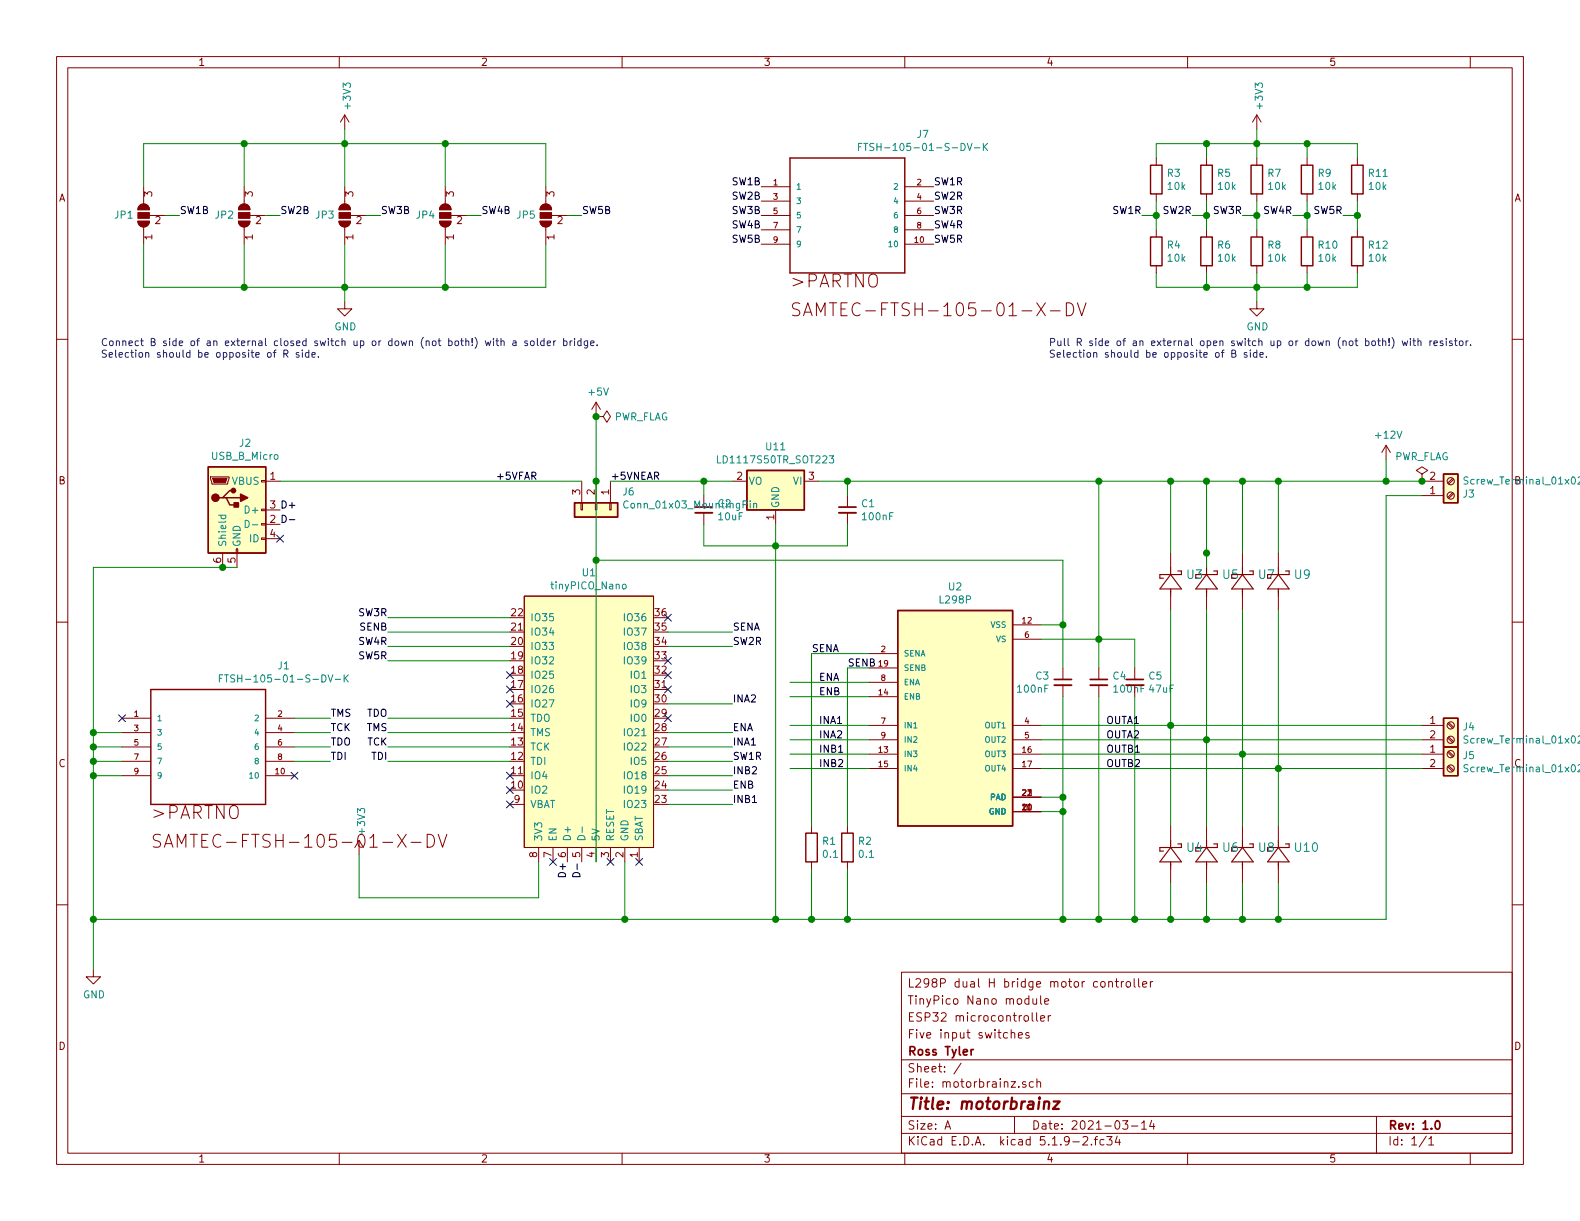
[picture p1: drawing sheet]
<svg xmlns="http://www.w3.org/2000/svg" width="279mm" height="216mm" viewBox="0 0 279 216" stroke-linecap="round" stroke-linejoin="round" font-family="sans-serif">
<g fill="none" stroke="#840000" stroke-width=".18">
<path d="M10 10h259.4v195.9h-259.4zM12 12h255.4v191.9h-255.4zM60 10v2M110 10v2M160 10v2M210 10v2M260 10v2M24.4 39.1h2a1.02 1.02 0 0 1-1 1 1.02 1.02 0 0 1-1-1zM24.6 36.4a1.02 1.02 0 0 1 1.1-.3 1.02 1.02 0 0 1 .7 1h-2zM25.4 33v3.1M26.4 38.1h2.8M42.2 39.1h2a1.02 1.02 0 0 1-1 1 1.02 1.02 0 0 1-1-1z"/>
<path d="M42.4 36.4a1.02 1.02 0 0 1 1.1-.3 1.02 1.02 0 0 1 .7 1h-2zM43.2 33v3.1M44.2 38.1h2.8M59.9 39.1h2.1a1.02 1.02 0 0 1-1 1 1.02 1.02 0 0 1-1.1-1zM60.2 36.4a1.02 1.02 0 0 1 1.1-.3 1.02 1.02 0 0 1 .7 1h-2.1zM61 20.3l-.8 1.3M61 20.3v2.6M61 33v3.1M61 20.3l.7 1.3M62 38.1h2.8M77.7 39.1h2.1a1.02 1.02 0 0 1-1.1 1 1.02 1.02 0 0 1-1-1zM78 36.4a1.02 1.02 0 0 1 1.1-.3 1.02 1.02 0 0 1 .7 1h-2.1z"/>
<path d="M78.7 33v3.1M79.8 38.1h2.7M95.5 39.1h2a1.02 1.02 0 0 1-1 1 1.02 1.02 0 0 1-1-1zM95.7 36.4a1.02 1.02 0 0 1 1.2-.3 1.02 1.02 0 0 1 .6 1h-2zM96.5 33v3.1M97.5 38.1h2.8M134.6 38.1h5.1M134.6 33h5.1M134.6 35.6h5.1M160 38.1h5.1M160 33h5.1M160 35.6h5.1"/>
<path d="M204.5 27.9v1.3M204.5 34.3v1.3M213.4 27.9v1.3M213.4 34.3v1.3M222.2 20.3v2.6M222.2 27.9v1.3M222.2 34.3v1.3M222.2 20.3l-.7 1.3M222.2 20.3l.8 1.3M231.1 27.9v1.3M231.1 34.3v1.3M240 27.9v1.3"/>
<path d="M240 34.3v1.3M10 60h2M25.4 40.1v3.1M43.2 40.1v3.1M61 53.3v1.3h1.2l-1.2 1.3-1.3-1.3h1.3M61 40.1v3.1M78.7 40.1v3.1M96.5 40.1v3.1M134.6 40.6h5.1M134.6 43.2h5.1M141.4 53.7l-.8-.2a.56 .56 0 0 0-.5 .6 .56 .56 0 0 0 .5 .5 .81 .81 0 0 1 .8 .6 .54 .54 0 0 1-.4 .6l-.9-.1M142.1 55.8l.7-2.3 .8 2.3"/>
<path d="M142.3 55.2h1.1M160 40.6h5.1M160 43.2h5.1M188.6 53.5a1.21 1.21 0 0 1 1.3 .8 1.21 1.21 0 0 1-.5 1.4l-.8 .1zM190.5 53.5l.8 2.3 .7-2.3M204.5 40.6v1.3M204.5 47v1.3M213.4 40.6v1.3M213.4 47v1.3M222.2 53.3v1.3h1.3l-1.3 1.3-1.2-1.3h1.2M222.2 40.6v1.3M222.2 47v1.3"/>
<path d="M231.1 40.6v1.3M231.1 47v1.3M240 40.6v1.3M240 47v1.3M267.4 60h2M105.4 73.7h1.3l.6-1.1 .6 1.1-.6 1-.6-1M105.4 73.7h.1M105.4 71.1v2.6M105.4 71.1l-.8 1.3M105.4 71.1l.8 1.3M245.1 78.7l-.8 1.3M245.1 78.7v2.6"/>
<path d="M245.1 78.7l.8 1.3M37.2 84.3h3.3v.3l-.2 1h-2.8zM39.4 97.8v2.5M41.8 97h.2v.8h-.2zM41.9 97.8v2.5M46.2 95.1h.8v.3h-.8zM46.2 92.6h.8v.2h-.8zM46.2 90h.8v.3h-.8zM46.2 85h.8v.2h-.8zM47 85.1h2.5M47 92.7h2.5M47 90.2h2.5"/>
<path d="M47 95.3h2.5M102.7 88.9h.3v1.3h-.3zM102.9 85.1v3.8M105.3 88.9h.2v1.3h-.2zM105.4 85.1v3.8M107.8 88.9h.3v1.3h-.3zM107.9 85.1v3.8M124.5 87.6v2.1M124.5 90.7v2M129.5 85.1h2.6M137.2 90.2v2.5M142.2 85.1h2.6"/>
<path d="M149.9 87.6v2.1M149.9 90.7v2M207 97.8v2.5M213.4 97.8v2.5M219.7 97.8v2.5M226.1 97.8v2.5M251.5 83.8l1-.6-1-.6-1.1 .6 1.1 .6v1.3M251.5 85.1h.1M251.5 85.1h3.8M251.5 87.6h3.8M256.9 84.6l-.9 .8M256.9 87.1l-.9 .9"/>
<path d="M257 84.8l-.8 .8M257 87.3l-.8 .8M10 110h2M92.7 105.4h22.9v44.5h-22.9zM153.7 115.6h5M153.7 118.1h5M179.1 113h5M179.1 110.5h5M188 118.1v2M194.3 118.1v2M200.7 118.1v2M207 105.4v2.6"/>
<path d="M213.4 105.4v2.6M219.7 105.4v2.6M226.1 105.4v2.6M267.4 110h2M21.6 127h5.1M21.6 129.5h5.1M21.6 132.1h5.1M21.6 134.6h5.1M21.6 137.2h5.1M47 127h5.1M47 129.5h5.1M47 132.1h5.1"/>
<path d="M47 134.6h5.1M47 137.2h5.1M153.7 133.4h5M153.7 135.9h5M153.7 128.3h5M153.7 130.8h5M153.7 120.7h5M153.7 123.2h5M179.1 133.4h5M179.1 135.9h5M179.1 128.3h5M179.1 130.8h5"/>
<path d="M188 121.2v2M194.3 121.2v2M200.7 121.2v2M251.5 133.4h3.8M251.5 135.9h3.8M251.5 128.3h3.8M251.5 130.8h3.8M256 135.6l.9 .8M256 133l.9 .9M256 130.5l.9 .8M256 127.9l.9 .9M256.2 135.4l.8 .8"/>
<path d="M256.2 132.8l.8 .9M256.2 130.3l.8 .8M256.2 127.8l.8 .8M10 160h2M28.4 147.7l-.9-.2a.56 .56 0 0 0-.4 .6 .56 .56 0 0 0 .4 .5 .81 .81 0 0 1 .9 .6 .54 .54 0 0 1-.4 .6l-.9-.1M29.1 149.8l.7-2.3 .8 2.3M29.3 149.2h1.1M63.5 148.6v2.5M75.5 147.5a1.21 1.21 0 0 1 1.3 .8 1.21 1.21 0 0 1-.4 1.4l-.9 .1zM77.5 147.5l.8 2.3 .7-2.3M90.2 142.2h2.5M95.2 149.9v2.5"/>
<path d="M97.8 149.9v2.5M100.3 149.9v2.5M102.9 149.9v2.5M105.4 149.9v2.5M107.9 149.9v2.5M110.5 149.9v2.5M113 149.9v2.5M143.5 146.1v1.2M143.5 152.4v1.3M149.9 146.1v1.2M149.9 152.4v1.3M179.1 143.5h5"/>
<path d="M179.1 141h5M207 146.1v2.5M207 153.7v2.5M213.4 146.1v2.5M213.4 153.7v2.5M219.7 146.1v2.5M219.7 153.7v2.5M226.1 146.1v2.5M226.1 153.7v2.5M267.4 160h2M16.5 171.5v1.2h1.3l-1.3 1.3-1.3-1.3h1.3M159.4 171.9h108v32h-108z"/>
<path d="M182.5 179.1v1.3l.2 .2M182.7 176.6v.8a.39 .39 0 0 0 .6 0M183.3 179.1v1.3l.2 .2M183.3 176.6v1M184 176.1v1.3l.2 .2M184.7 177.1l.7-.2v-.2l-.5-.1-.2 .2 .1 .7h.6M185.4 179.6v1M185.8 179.6l-.4 .3M194.7 173.7l.2-.1 .5 .1v.6l-.1 .2h-.4l-.2-.1zM196.1 173.7v-.1a.37 .37 0 0 1 .6 .2v.7M196.1 173.6v.9M197.2 173.6h.6"/>
<path d="M197.4 173.1v1.2l.4 .2M198.3 173.6v.9M198.7 173.6l-.4 .1v.1M199.2 173.7l.2-.1 .4 .1 .1 .6-.1 .2h-.4l-.2-.1zM200.6 173.1v1.2l.2 .2M201.3 173.1v1.2l.3 .2M202.1 174.1l.7-.2-.1-.3h-.4l-.2 .2v.7h.6M203.4 173.6v.9M203.9 173.6h-.3l-.2 .2M159.4 197.4h108M159.4 193.4h108M159.4 187.4h108"/>
<path d="M167.1 199.7l.5-1.5 .5 1.5M167.2 199.2h.8M170 188l-1.3 1.9M178.8 182.7h.1a.37 .37 0 0 1 .6 .1v.8M178.8 182.1v1.5M179.4 197.4v3M180.1 183.1l.7-.2-.1-.2-.4-.1-.2 .2 .1 .7h.5M181.4 191.3a.37 .37 0 0 0-.6 .2l.1 .2 .5 .1 .1 .2-.3 .3-.4-.1M181.9 182.7l-.3-.1-.2 .2 .1 .2 .4 .1v.4h-.5M182.7 191.3h-.4l-.3 .2 .1 .6 .2 .2 .4-.1M183.4 191.4v-.1a.37 .37 0 0 1 .6 .2v.8M183.4 190.8v1.5"/>
<path d="M184 180.1l.7-.2v-.2l-.5-.1-.2 .2 .1 .7h.6M198.5 198.2h.9l-.4 .6 .4 .1v.6l-.2 .2-.7-.2M200.1 199.1h1.1M201.9 198.6l.4-.4v1.5M201.9 199.7h.8M203.7 198.1l-.4 1.1h.9M204 198.7v1M243.4 197.4v6.5M60 203.9v2M110 203.9v2M159.4 200.4h108M160 203.9v2"/>
<path d="M191.5 201.1l.2-.1h.4l.2 .1 .1 .3-.1 .2-.9 .9h1M193 202.3v.2M193.5 201.5h.6M194.1 201l-.4 .2v1.3M195.2 201.5h-.4l-.3 .3 .1 .5 .2 .2 .4-.1M195.7 201h.9l-.5 .5 .5 .2v.6l-.2 .2-.7-.2M197.6 200.9l-.4 1.1h.9M197.9 201.5v1M210 203.9v2M252.2 200.9l-1.2 1.9M252.7 201.4l.4-.4v1.5M252.7 202.5h.8"/>
<path d="M260 203.9v2"/>
<circle cx="256.5" cy="85.1" r=".63"/>
<circle cx="256.5" cy="87.6" r=".63"/>
<circle cx="256.5" cy="128.3" r=".63"/>
<circle cx="256.5" cy="130.8" r=".63"/>
<circle cx="256.5" cy="135.9" r=".63"/>
<circle cx="256.5" cy="133.3" r=".63"/>
</g>
<path d="M122.9 89.7h3.1M148.3 89.7h3.1M186.4 120.1h3.1M192.8 120.1h3M199.1 120.1h3.1M172.1 185.6l-.3 .1-.1 .2M253.9 198.3l.2-.1a.81 .81 0 0 1 .6 .6 .81 .81 0 0 1-.3 .8l-.1 .1a.79 .79 0 0 1-.4-1.4z" fill="none" stroke="#840000" stroke-width=".3"/>
<path d="M184.7 194.9a.52 .52 0 0 1 .8 .1l-.1 1.1M186.3 194.8h1.1l-1.2 1.3h1" fill="none" stroke="#840000" stroke-width=".41"/>
<path d="M122.9 90.7h3.1M148.3 90.7h3.1M186.4 121.2h3.1M192.8 121.2h3M199.1 121.2h3.1" fill="none" stroke="#840000" stroke-width=".33"/>
<g fill="#ffffc2" stroke="#ffffc2" stroke-width=".18">
<path d="M132.1 83.2h10.1v7h-10.1z"/>
<path d="M255.3 83.8h2.5v5.1h-2.5z"/>
<path d="M92.7 105.4h22.9v44.5h-22.9z"/>
<path d="M101.6 88.9h7.6v2.5h-7.6z"/>
<path d="M255.3 132.1h2.5v5.1h-2.5z"/>
<path d="M36.8 82.6h10.2v15.2h-10.2z"/>
<path d="M158.7 108h20.4v38.1h-20.4z"/>
<path d="M255.3 127h2.5v5.1h-2.5z"/>
</g>
<g fill="none" stroke="#840000" stroke-width=".25">
<path d="M139.7 27.9h20.3v20.4h-20.3zM203.5 29.2h2v5.1h-2zM212.3 29.2h2.1v5.1h-2.1zM221.2 29.2h2.1v5.1h-2.1zM230.1 29.2h2.1v5.1h-2.1zM239 29.2h2v5.1h-2zM203.5 41.9h2v5.1h-2zM212.3 41.9h2.1v5.1h-2.1zM221.2 41.9h2.1v5.1h-2.1zM230.1 41.9h2.1v5.1h-2.1zM239 41.9h2v5.1h-2zM36.8 82.6h10.2v15.2h-10.2z"/>
<path d="M39.4 88h.6l.6 1.3h1.3M40 88h2.5M41.3 86.7h-.7l-1.2 1.3h-.7M101.6 88.9h7.6v2.5h-7.6zM132.1 83.2h10.1v7h-10.1zM255.3 83.8h2.5v5.1h-2.5zM158.7 108h20.4v38.1h-20.4zM26.7 121.9h20.3v20.3h-20.3zM255.3 132.1h2.5v5.1h-2.5zM255.3 127h2.5v5.1h-2.5zM142.5 147.3h2v5.1h-2zM148.8 147.3h2.1v5.1h-2.1z"/>
</g>
<g fill="none" stroke="#008484" stroke-width=".18">
<path d="M151.8 26h.4M152.4 25.3h-.6v1.3M152.7 25.3h.7M153.1 25.3v1.3M154.5 25.4l-.4-.1-.3 .3 .1 .3 .6 .2v.4l-.2 .1h-.5M172.3 26.1h1M173.9 25.3v1.3M174.1 25.9l.5 .7M174.6 25.3l-.7 .8M38.7 91.1h1.2M39.1 91.1v.4l.2 .2 .6-.1v-.5M43.4 92a.64 .64 0 0 1 .7 .6 .64 .64 0 0 1-.7 .7z"/>
<path d="M44.6 92.8h1M111.1 88.7a.6 .6 0 0 0-.9 .4 .6 .6 0 0 0 .6 .7l.3-.1M126.9 80.6v1.3h.6M132.7 88.6v.1M132.7 89v.8M133.3 89.1l.2-.1 .3 .1v.7M133.3 89v.8M146.6 80.6h.8l-.4 .5 .4 .1-.1 .6-.5 .1-.2-.2M259.6 84.4l-.5-.1-.2 .2 .1 .4 .5 .2 .1 .3-.2 .2-.5-.1M279.4 84.3l-.3 .2M279.4 85.2l-.4 .4h.4M38.8 119.9h.4"/>
<path d="M39.4 119.3h-.6v1.3M39.7 119.3h.7M40.1 119.3v1.3M41.5 119.4l-.5-.1-.2 .3 .1 .3 .6 .2v.4l-.2 .1-.5-.1M60.9 119.3v1.3M61 119.9l.6 .7M61.6 119.3l-.7 .8M110.1 103.4l.2-.1 .4 .1v.5l-.1 .2h-.3l-.2-.1zM59.3 120.1h.9M259.6 135.3l-.5-.1-.2 .1 .1 .5 .5 .2 .1 .2-.2 .3-.5-.1M259.6 130.2l-.5-.1-.2 .2 .1 .4 .5 .2 .1 .3-.2 .2-.5-.1M279.4 135.2l-.3 .1"/>
<path d="M279.4 136l-.4 .5h.4M279.4 130.1l-.3 .2M279.4 131l-.4 .4h.4M102.3 147.9a.66 .66 0 0 1 .8-.1 .66 .66 0 0 1 .3 .7h-1.2zM102.9 146.2v1"/>
</g>
<g fill="#840000" stroke="#840000" stroke-width=".18">
<path d="M77.7 39.1h2.1a1.02 1.02 0 0 1-1.1 1 1.02 1.02 0 0 1-1-1z"/>
<path d="M78 36.4a1.02 1.02 0 0 1 1.1-.3 1.02 1.02 0 0 1 .7 1h-2.1z"/>
<path d="M77.7 37.6h2.1v1h-2.1z"/>
<path d="M42.2 39.1h2a1.02 1.02 0 0 1-1 1 1.02 1.02 0 0 1-1-1z"/>
<path d="M42.4 36.4a1.02 1.02 0 0 1 1.1-.3 1.02 1.02 0 0 1 .7 1h-2z"/>
<path d="M42.2 37.6h2v1h-2z"/>
<path d="M24.4 39.1h2a1.02 1.02 0 0 1-1 1 1.02 1.02 0 0 1-1-1z"/>
<path d="M24.6 36.4a1.02 1.02 0 0 1 1.1-.3 1.02 1.02 0 0 1 .7 1h-2z"/>
<path d="M24.4 37.6h2v1h-2z"/>
<path d="M95.5 39.1h2a1.02 1.02 0 0 1-1 1 1.02 1.02 0 0 1-1-1z"/>
<path d="M95.7 36.4a1.02 1.02 0 0 1 1.2-.3 1.02 1.02 0 0 1 .6 1h-2z"/>
<path d="M95.5 37.6h2v1h-2z"/>
<path d="M59.9 39.1h2.1a1.02 1.02 0 0 1-1 1 1.02 1.02 0 0 1-1.1-1z"/>
<path d="M60.2 36.4a1.02 1.02 0 0 1 1.1-.3 1.02 1.02 0 0 1 .7 1h-2.1z"/>
<path d="M59.9 37.6h2.1v1h-2.1z"/>
<path d="M37.6 84.6h2.5l-.2 .7h-2.1z"/>
</g>
<g fill="none" stroke="#840000" stroke-width=".2">
<path d="M207 101.6l1.9 2.5h-3.8zM207 100.3v1.3M207 104.1v1.3M208.3 101h.6v.6h-3.8v.6h.6M213.4 100.3v1.3M213.4 104.1v1.3M213.4 101.6l1.9 2.5h-3.8zM214.6 101h.7v.6h-3.8M219.7 101.6l1.9 2.5h-3.8zM219.7 100.3v1.3M219.7 104.1v1.3M221 101h.6v.6h-3.8"/>
<path d="M226.1 101.6l1.9 2.5h-3.8zM226.1 100.3v1.3M226.1 104.1v1.3M227.3 101h.7v.6h-3.8M207 148.6v1.3M207 152.4v1.3M207 149.9l1.9 2.5h-3.8zM208.3 149.2h.6v.7h-3.8v.6h.6M213.4 148.6v1.3M213.4 152.4v1.3M213.4 149.9l1.9 2.5h-3.8zM214.6 149.2h.7v.7h-3.8"/>
<path d="M219.7 148.6v1.3M219.7 152.4v1.3M219.7 149.9l1.9 2.5h-3.8zM221 149.2h.6v.7h-3.8M226.1 148.6v1.3M226.1 152.4v1.3M226.1 149.9l1.9 2.5h-3.8zM227.3 149.2h.7v.7h-3.8"/>
</g>
<g fill="#840000" stroke="#840000" stroke-width=".25">
<path d="M41.4 88.9h.8v.8h-.8z"/>
<path d="M42.5 87.4l1.3 .6-1.3 .6z"/>
<circle cx="38.1" cy="88" r=".63"/>
<circle cx="41.3" cy="86.7" r=".38"/>
</g>
<g fill="none" stroke="#008400" stroke-width=".18">
<path d="M25.4 33v-7.6h71.1v7.6M29.2 38.1h2.5M43.2 25.4v7.6M47 38.1h2.5M61 22.9v10.1M64.8 38.1h2.5M78.7 25.4v7.6M82.5 38.1h2.6M100.3 38.1h2.6M201.9 38.1h2.6M204.5 27.9v-2.5h35.5v2.5M204.5 35.6v5"/>
<path d="M210.8 38.1h2.6M213.4 25.4v2.5M213.4 35.6v5M219.7 38.1h2.5M222.2 22.9v5M222.2 35.6v5M228.6 38.1h2.5M231.1 25.4v2.5M231.1 35.6v5M237.5 38.1h2.5M240 35.6v5M25.4 43.2v7.6h71.1v-7.6"/>
<path d="M43.2 43.2v7.6M61 43.2v10.1M78.7 43.2v7.6M204.5 48.3v2.5h35.5v-2.5M213.4 48.3v2.5M222.2 48.3v5M231.1 48.3v2.5M105.4 73.7v78.7M49.5 85.1h53.4M105.4 99.1h82.6v19M107.9 85.1h21.6M124.5 92.7v3.8h25.4v-3.8"/>
<path d="M124.5 85.1v2.5M137.2 92.7v69.9M144.8 85.1h106.7M149.9 85.1v2.5M194.3 85.1v33M207 85.1v12.7M213.4 85.1v15.2M219.7 85.1v12.7M226.1 85.1v12.7M245.1 81.3v3.8M251.5 87.6h-6.4v75h-228.6M41.9 100.3h-25.4v71.2"/>
<path d="M68.6 111.8h21.6M68.6 116.8h21.6M68.6 114.3h21.6M68.6 109.2h21.6M118.1 111.8h11.4M118.1 114.3h11.4M153.7 115.6h-10.2v30.5M153.7 118.1h-3.8v28M184.1 113h16.6v5.1M184.1 110.5h3.9M207 108v38.1M213.4 108v38.1"/>
<path d="M219.7 108v38.1M226.1 108v38.1M16.5 137.2h5.1M16.5 132.1h5.1M16.5 129.5h5.1M16.5 134.6h5.1M52.1 127h6.3M52.1 132.1h6.3M52.1 129.5h6.3M52.1 134.6h6.3M68.6 127h21.6M68.6 132.1h21.6"/>
<path d="M68.6 129.5h21.6M68.6 134.6h21.6M118.1 139.7h11.4M118.1 137.2h11.4M118.1 132.1h11.4M118.1 129.5h11.4M118.1 124.5h11.4M118.1 134.6h11.4M139.7 128.3h14M139.7 130.8h14M139.7 133.4h14M139.7 120.7h14"/>
<path d="M139.7 123.2h14M139.7 135.9h14M184.1 128.3h67.4M184.1 130.8h67.4M184.1 133.4h67.4M184.1 135.9h67.4M188 123.2v39.4M194.3 123.2v39.4M200.7 123.2v39.4M63.5 151.1v7.7h31.7v-6.4M110.5 152.4v10.2M118.1 142.2h11.4"/>
<path d="M143.5 153.7v8.9M149.9 153.7v8.9M184.1 141h3.9M184.1 143.5h3.9M207 156.2v6.4M213.4 156.2v6.4M219.7 156.2v6.4M226.1 156.2v6.4"/>
</g>
<path d="M51.2 91.9h.9M148.3 133h.7M101.3 154.5a.68 .68 0 0 1 .8-.2 .68 .68 0 0 1 .4 .7h-1.2zM133 141.9h.8" fill="none" stroke="#000" stroke-width=".18"/>
<g fill="none" stroke="#0000c2" stroke-width=".18">
<path d="M87.3 59.8v.2M87.9 59.8v1.1l.3 .2M88.6 59.8v1.3M95 59.8v1.1l.2 .2M96.2 59.8v1.3M99.7 59.8v1.3M101.6 59.8v.2M102.7 59.8v1.3M243.8 59.8v1.1l.3 .2M244.5 59.8v1.3M245.7 59.8v.8M246.2 59.7a1.47 1.47 0 0 1 0 1.9"/>
<path d="M249.4 59.8v.2M250 59.8v1.1l.3 .2M250.7 59.8v1.3M255.8 59.8v.2M257.4 59.8v1.1l.3 .2M50.2 62.6l.6-.1 .1-.2v-.3l-.2-.1h-.5v1.3M50.5 62.6l.4 .6M52.9 62.4l-.3-.1-.2 .2v.2l.5 .1v.3h-.5M53.5 62.3v.9M54.6 62.4l-.3-.1-.3 .3 .1 .5h.5M54.6 61.9v1.3M55.2 62.7l.6-.1-.1-.2-.4-.1-.1 .2v.6h.5"/>
<path d="M56.3 63v.2M85.8 60.3l.3 .8 .2-.6 .2 .6 .3-.8M87.3 60.3v.8M87.7 60.3h.5M88.6 60.4l.2-.1h.3l.1 .8M90.7 60.3h.5l.1 .8M91.3 60.6h-.5l-.1 .2 .1 .3h.5M93.3 60.3h-.3l-.2 .2v.1l.5 .2v.3h-.5M93.9 60.3h.3l.3 .2v.4l-.3 .2h-.3l-.1-.2zM96.2 60.3h-.3l-.3 .2 .1 .6h.5M96.8 60.7l.6-.1-.1-.3h-.3l-.2 .2v.6h.5M97.9 60.3v.8"/>
<path d="M98.3 60.3l-.4 .2M99.7 60.3h.3l.3 .2-.1 .6h-.5M100.8 60.3v.8M101.2 60.3l-.4 .2M101.6 60.3v.8M102.7 60.3h-.3l-.2 .2 .1 .6h.4M103.9 60.3v1l-.2 .2h-.3M103.9 60.3h-.4l-.2 .2 .1 .6h.5M104.4 60.7l.7-.1-.1-.3h-.4l-.2 .2 .1 .6h.5M105.6 61v.1M216 62.3h.5M216.5 61.9l-.3 .2v1.1"/>
<path d="M217.8 62.5h.6l.1-.2-.1-.3-.6-.1v1.3h.5l.2-.2 .1-.3-.3-.2M220.5 62.4l-.3-.1-.2 .2 .1 .2 .4 .1v.3h-.5M221.1 62.3v.9M222.2 62.4l-.3-.1-.3 .3 .2 .5h.4M222.2 61.9v1.3M222.8 62.7l.6-.1-.1-.2-.3-.1-.2 .2 .1 .6h.4M224 63v.2M243.6 60.3h.5M244.5 60.4l.2-.1h.3l.1 .8M245.7 61v.1M248 60.3l.2 .8 .2-.6 .3 .6 .2-.8M249.4 60.3v.8"/>
<path d="M249.8 60.3h.5M250.7 60.4l.2-.1h.3l.1 .8M252.9 60.3v.8M253.2 60.3l-.3 .2M253.6 60.7l.6-.1-.1-.3h-.3l-.2 .2v.6h.5M255.1 60.3h-.3l-.1 .2v.1l.4 .2v.3h-.4M255.8 60.3v.8M256.8 60.3h-.3l-.2 .2 .1 .1 .4 .2v.3h-.5M257.2 60.3h.5M258.2 60.3h.3l.2 .2-.1 .6h-.3l-.2-.1zM259.3 60.3v.8M259.6 60.3l-.3 .2"/>
<path d="M260 61v.1"/>
</g>
<g fill="#008400" stroke="#008400" stroke-width=".25">
<circle cx="78.7" cy="25.4" r=".51"/>
<circle cx="188" cy="141" r=".51"/>
<circle cx="43.2" cy="50.8" r=".51"/>
<circle cx="149.9" cy="162.6" r=".51"/>
<circle cx="61" cy="25.4" r=".51"/>
<circle cx="105.4" cy="73.7" r=".51"/>
<circle cx="137.2" cy="162.6" r=".51"/>
<circle cx="251.5" cy="85.1" r=".51"/>
<circle cx="226.1" cy="162.6" r=".51"/>
<circle cx="213.4" cy="97.8" r=".51"/>
<circle cx="219.7" cy="162.6" r=".51"/>
<circle cx="188" cy="110.5" r=".51"/>
<circle cx="43.2" cy="25.4" r=".51"/>
<circle cx="143.5" cy="162.6" r=".51"/>
<circle cx="245.1" cy="85.1" r=".51"/>
<circle cx="110.5" cy="162.6" r=".51"/>
<circle cx="200.7" cy="162.6" r=".51"/>
<circle cx="16.5" cy="137.2" r=".51"/>
<circle cx="188" cy="143.5" r=".51"/>
<circle cx="16.5" cy="134.6" r=".51"/>
<circle cx="16.5" cy="132.1" r=".51"/>
<circle cx="39.4" cy="100.3" r=".51"/>
<circle cx="16.5" cy="129.5" r=".51"/>
<circle cx="207" cy="128.3" r=".51"/>
<circle cx="213.4" cy="50.8" r=".51"/>
<circle cx="137.2" cy="96.5" r=".51"/>
<circle cx="231.1" cy="25.4" r=".51"/>
<circle cx="194.3" cy="113" r=".51"/>
<circle cx="213.4" cy="25.4" r=".51"/>
<circle cx="219.7" cy="85.1" r=".51"/>
<circle cx="16.5" cy="162.6" r=".51"/>
<circle cx="213.4" cy="85.1" r=".51"/>
<circle cx="207" cy="85.1" r=".51"/>
<circle cx="222.3" cy="25.4" r=".51"/>
<circle cx="213.4" cy="130.8" r=".51"/>
<circle cx="219.7" cy="133.4" r=".51"/>
<circle cx="240" cy="38.1" r=".51"/>
<circle cx="231.1" cy="38.1" r=".51"/>
<circle cx="226.1" cy="135.9" r=".51"/>
<circle cx="222.3" cy="38.1" r=".51"/>
<circle cx="194.3" cy="85.1" r=".51"/>
<circle cx="213.4" cy="38.1" r=".51"/>
<circle cx="204.5" cy="38.1" r=".51"/>
<circle cx="226.1" cy="85.1" r=".51"/>
<circle cx="105.4" cy="85.1" r=".51"/>
<circle cx="78.7" cy="50.8" r=".51"/>
<circle cx="194.3" cy="162.6" r=".51"/>
<circle cx="207" cy="162.6" r=".51"/>
<circle cx="61" cy="50.8" r=".51"/>
<circle cx="213.4" cy="162.6" r=".51"/>
<circle cx="105.4" cy="99.1" r=".51"/>
<circle cx="124.5" cy="85.1" r=".51"/>
<circle cx="188" cy="162.6" r=".51"/>
<circle cx="149.9" cy="85.1" r=".51"/>
<circle cx="222.3" cy="50.8" r=".51"/>
<circle cx="231.1" cy="50.8" r=".51"/>
</g>
<g fill="none" stroke="#000084" stroke-width=".18">
<path d="M48.9 94.6l1.2 1.3M50.1 94.6l-1.2 1.3M89.6 118.8l1.2 1.2M90.8 118.8l-1.2 1.2M117.5 118.8l1.2 1.2M117.5 108.6l1.2 1.2M117.5 116.2l1.2 1.2M118.7 118.8l-1.2 1.2M118.7 108.6l-1.2 1.2M118.7 116.2l-1.2 1.2M21 126.4l1.2 1.2M22.2 126.4l-1.2 1.2"/>
<path d="M51.5 136.6l1.2 1.2M52.7 136.6l-1.2 1.2M89.6 121.3l1.2 1.2M89.6 139.1l1.2 1.2M89.6 136.6l1.2 1.2M89.6 123.9l1.2 1.2M90.8 121.3l-1.2 1.2M90.8 139.1l-1.2 1.2M90.8 136.6l-1.2 1.2M90.8 123.9l-1.2 1.2M117.5 126.4l1.2 1.2M117.5 121.3l1.2 1.2"/>
<path d="M118.7 126.4l-1.2 1.2M118.7 121.3l-1.2 1.2M89.6 141.6l1.2 1.2M90.8 141.6l-1.2 1.2M97.2 151.8l1.2 1.2M98.4 151.8l-1.2 1.2M107.3 151.8l1.3 1.2M108.6 151.8l-1.3 1.2M112.4 151.8l1.2 1.2M113.6 151.8l-1.2 1.2"/>
</g>
<g font-size="3.2" fill="#840000">
<text x="140" y="50.9">&gt;PARTNO</text>
<text x="144.8" y="56">SAMTEC-FTSH-105-01-X-DV</text>
<text x="27" y="144.9">&gt;PARTNO</text>
<text x="31.7" y="149.9">SAMTEC-FTSH-105-01-X-DV</text>
</g>
<text font-size="2.8" fill="#840000" x="160.4" y="196.2">Title: motorbrainz</text>
<g font-size="2.1" fill="#008484">
<text x="209.9" y="102.4">U3</text>
<text x="229" y="102.4">U9</text>
<text x="209.9" y="150.6">U4</text>
<text x="216.3" y="150.6">U6</text>
<text x="222.6" y="150.6">U8</text>
<text x="229.1" y="150.6">U10</text>
</g>
<g font-size="2.1" fill="#840000">
<text x="216.3" y="102.4">U5</text>
<text x="222.6" y="102.4">U7</text>
<text x="160.4" y="177.6">TinyPico Nano module</text>
<text x="160.4" y="174.6">L298P dual H bridge motor controller</text>
<text x="160.4" y="183.6">Five input switches</text>
<text x="160.4" y="180.6">ESP32 microcontroller</text>
<text x="160.4" y="189.6">Sheet: /</text>
<text x="160.4" y="186.6">Ross Tyler</text>
<text x="160.4" y="192.3">File: motorbrainz.sch</text>
<text x="160.4" y="202.5">KiCad E.D.A. kicad 5.1.9-2.fc34</text>
<text x="160.4" y="199.7">Size: A</text>
<text x="182.4" y="199.7">Date: 2021-03-14</text>
<text x="245.4" y="199.7">Rev: 1.0</text>
<text x="245.4" y="202.5">Id: 1/1</text>
</g>
<g font-size="1.8" fill="#840000">
<text x="35" y="11.6">1</text>
<text x="85" y="11.6">2</text>
<text x="135" y="11.6">3</text>
<text x="185" y="11.6">4</text>
<text x="235" y="11.6">5</text>
<text x="10.4" y="35.6">A</text>
<text x="26.9" y="34.8" transform="rotate(-90 26.9 34.8)">3</text>
<text x="44.7" y="34.8" transform="rotate(-90 44.7 34.8)">3</text>
<text x="62.5" y="34.8" transform="rotate(-90 62.5 34.8)">3</text>
<text x="80.3" y="34.8" transform="rotate(-90 80.3 34.8)">3</text>
<text x="98" y="34.8" transform="rotate(-90 98 34.8)">3</text>
<text x="267.8" y="35.6">A</text>
<text x="27.5" y="39.6">2</text>
<text x="45.2" y="39.6">2</text>
<text x="63" y="39.6">2</text>
<text x="80.8" y="39.6">2</text>
<text x="98.6" y="39.6">2</text>
<text x="26.9" y="42.4" transform="rotate(-90 26.9 42.4)">1</text>
<text x="44.7" y="42.4" transform="rotate(-90 44.7 42.4)">1</text>
<text x="62.5" y="42.4" transform="rotate(-90 62.5 42.4)">1</text>
<text x="80.3" y="42.4" transform="rotate(-90 80.3 42.4)">1</text>
<text x="98" y="42.4" transform="rotate(-90 98 42.4)">1</text>
<text x="10.4" y="85.6">B</text>
<text x="47.8" y="84.8">1</text>
<text x="102.6" y="87.5" transform="rotate(-90 102.6 87.5)">3</text>
<text x="105.2" y="87.5" transform="rotate(-90 105.2 87.5)">2</text>
<text x="107.7" y="87.5" transform="rotate(-90 107.7 87.5)">1</text>
<text x="130.3" y="84.8">2</text>
<text x="143" y="84.8">3</text>
<text x="252.9" y="87.4">1</text>
<text x="252.9" y="84.8">2</text>
<text x="47.8" y="95">4</text>
<text x="136.9" y="91.9" transform="rotate(-90 136.9 91.9)">1</text>
<text x="39.1" y="99.5" transform="rotate(-90 39.1 99.5)">6</text>
<text x="41.7" y="99.5" transform="rotate(-90 41.7 99.5)">5</text>
<text x="90.5" y="111.5">21</text>
<text x="90.5" y="109">22</text>
<text x="115.9" y="111.5">35</text>
<text x="115.9" y="109">36</text>
<text x="90.5" y="119.1">18</text>
<text x="90.5" y="116.6">19</text>
<text x="90.5" y="114">20</text>
<text x="115.9" y="119.1">32</text>
<text x="115.9" y="116.6">33</text>
<text x="115.9" y="114">34</text>
<text x="90.5" y="124.2">16</text>
<text x="90.5" y="121.7">17</text>
<text x="115.9" y="124.2">30</text>
<text x="115.9" y="121.7">31</text>
<text x="90.5" y="131.8">13</text>
<text x="90.5" y="129.3">14</text>
<text x="90.5" y="126.7">15</text>
<text x="115.9" y="131.8">27</text>
<text x="115.9" y="129.3">28</text>
<text x="115.9" y="126.7">29</text>
<text x="252.9" y="128">1</text>
<text x="252.9" y="130.6">2</text>
<text x="10.4" y="135.6">C</text>
<text x="90.5" y="136.9">11</text>
<text x="90.5" y="134.4">12</text>
<text x="115.9" y="136.9">25</text>
<text x="115.9" y="134.4">26</text>
<text x="252.9" y="133.1">1</text>
<text x="252.9" y="135.6">2</text>
<text x="90.5" y="139.4">10</text>
<text x="91" y="142">9</text>
<text x="115.9" y="142">23</text>
<text x="115.9" y="139.4">24</text>
<text x="95" y="151.6" transform="rotate(-90 95 151.6)">8</text>
<text x="97.5" y="151.6" transform="rotate(-90 97.5 151.6)">7</text>
<text x="105.2" y="151.6" transform="rotate(-90 105.2 151.6)">4</text>
<text x="107.7" y="151.6" transform="rotate(-90 107.7 151.6)">3</text>
<text x="110.2" y="151.6" transform="rotate(-90 110.2 151.6)">2</text>
<text x="112.8" y="151.6" transform="rotate(-90 112.8 151.6)">1</text>
<text x="10.4" y="185.6">D</text>
<text x="267.8" y="185.6">D</text>
<text x="35" y="205.5">1</text>
<text x="85" y="205.5">2</text>
<text x="135" y="205.5">3</text>
<text x="185" y="205.5">4</text>
<text x="235" y="205.5">5</text>
</g>
<g font-size="1.8" fill="#008484">
<text x="62" y="19.1" transform="rotate(-90 62 19.1)">+3V3</text>
<text x="223.3" y="19.1" transform="rotate(-90 223.3 19.1)">+3V3</text>
<text x="154.5" y="26.7">FTSH-105-01-S-DV-K</text>
<text x="162.2" y="24.4">J7</text>
<text x="206.5" y="31.3">R3</text>
<text x="206.6" y="33.6">10k</text>
<text x="215.3" y="31.3">R5</text>
<text x="215.5" y="33.6">10k</text>
<text x="224.2" y="31.3">R7</text>
<text x="224.4" y="33.6">10k</text>
<text x="233.1" y="31.3">R9</text>
<text x="233.2" y="33.6">10k</text>
<text x="242.1" y="31.3">R11</text>
<text x="242.1" y="33.6">10k</text>
<text x="20.3" y="38.7">JP1</text>
<text x="38.1" y="38.7">JP2</text>
<text x="55.9" y="38.7">JP3</text>
<text x="73.7" y="38.7">JP4</text>
<text x="91.4" y="38.7">JP5</text>
<text x="206.5" y="44">R4</text>
<text x="206.6" y="46.3">10k</text>
<text x="215.3" y="44">R6</text>
<text x="215.5" y="46.3">10k</text>
<text x="224.2" y="44">R8</text>
<text x="224.4" y="46.3">10k</text>
<text x="233.2" y="44">R10</text>
<text x="233.2" y="46.3">10k</text>
<text x="242.1" y="44">R12</text>
<text x="242.1" y="46.3">10k</text>
<text x="59.1" y="58.4">GND</text>
<text x="220.4" y="58.4">GND</text>
<text x="104.2" y="70">+5V</text>
<text x="108.5" y="74.3">PWR_FLAG</text>
<text x="243.4" y="77.6">+12V</text>
<text x="37.5" y="81.3">USB_B_Micro</text>
<text x="42.4" y="79">J2</text>
<text x="127.5" y="81.9">LD1117S50TR_SOT223</text>
<text x="135.5" y="79.6">U11</text>
<text x="246.5" y="81.4">PWR_FLAG</text>
<text x="41.1" y="85.7">VBUS</text>
<text x="110.2" y="87.6">J6</text>
<text x="111" y="89.9">Conn_01x03_MountingPin</text>
<text x="127" y="89.7">C2</text>
<text x="132.3" y="85.7">VO</text>
<text x="137.8" y="89.9" transform="rotate(-90 137.8 89.9)">GND</text>
<text x="140.3" y="85.7">VI</text>
<text x="152.4" y="89.7">C1</text>
<text x="258.8" y="88">J3</text>
<text x="259.6" y="85.7">Screw_Terminal_01x02</text>
<text x="267.8" y="85.6">B</text>
<text x="43.7" y="90.8">D+</text>
<text x="44.2" y="95.9">ID</text>
<text x="127.1" y="92">10uF</text>
<text x="152.7" y="92">100nF</text>
<text x="40" y="96.8" transform="rotate(-90 40 96.8)">Shield</text>
<text x="42.5" y="96.8" transform="rotate(-90 42.5 96.8)">GND</text>
<text x="103" y="101.9">U1</text>
<text x="97.7" y="104.2">tinyPICO_Nano</text>
<text x="166.3" y="106.7">L298P</text>
<text x="167.8" y="104.4">U2</text>
<text x="93.7" y="112.4">IO34</text>
<text x="93.7" y="109.9">IO35</text>
<text x="110.7" y="112.4">IO37</text>
<text x="110.7" y="109.9">IO36</text>
<text x="49.2" y="118.4">J1</text>
<text x="93.7" y="117.5">IO32</text>
<text x="93.7" y="114.9">IO33</text>
<text x="110.7" y="117.5">IO39</text>
<text x="110.7" y="114.9">IO38</text>
<text x="41.5" y="120.7">FTSH-105-01-S-DV-K</text>
<text x="93.7" y="125.1">IO27</text>
<text x="93.7" y="122.6">IO26</text>
<text x="93.7" y="120">IO25</text>
<text x="111.7" y="125.1">IO9</text>
<text x="111.7" y="122.6">IO3</text>
<text x="111.7" y="120">IO1</text>
<text x="180.1" y="122.5">100nF</text>
<text x="183.2" y="120.2">C3</text>
<text x="196.8" y="120.2">C4</text>
<text x="197.1" y="122.5">100nF 47uF</text>
<text x="203.2" y="120.2">C5</text>
<text x="93.7" y="130.2">TMS</text>
<text x="93.7" y="127.6">TDO</text>
<text x="110.7" y="130.2">IO21</text>
<text x="111.7" y="127.6">IO0</text>
<text x="258.8" y="129.2">J4</text>
<text x="259.6" y="131.5">Screw_Terminal_01x02</text>
<text x="93.7" y="137.8">IO4</text>
<text x="93.7" y="135.3">TDI</text>
<text x="93.7" y="132.7">TCK</text>
<text x="110.7" y="137.8">IO18</text>
<text x="110.7" y="132.7">IO22</text>
<text x="111.7" y="135.3">IO5</text>
<text x="258.8" y="134.2">J5</text>
<text x="259.6" y="136.6">Screw_Terminal_01x02</text>
<text x="267.8" y="135.6">C</text>
<text x="93.7" y="140.3">IO2</text>
<text x="93.7" y="142.9">VBAT</text>
<text x="110.7" y="142.9">IO23</text>
<text x="110.7" y="140.3">IO19</text>
<text x="64.6" y="147.3" transform="rotate(-90 64.6 147.3)">+3V3</text>
<text x="95.9" y="148.8" transform="rotate(-90 95.9 148.8)">3V3</text>
<text x="98.4" y="148.8" transform="rotate(-90 98.4 148.8)">EN</text>
<text x="101" y="148.8" transform="rotate(-90 101 148.8)">D+</text>
<text x="106" y="148.8" transform="rotate(-90 106 148.8)">5V</text>
<text x="108.6" y="148.8" transform="rotate(-90 108.6 148.8)">RESET</text>
<text x="111.1" y="148.8" transform="rotate(-90 111.1 148.8)">GND</text>
<text x="113.7" y="148.8" transform="rotate(-90 113.7 148.8)">SBAT</text>
<text x="145.5" y="149.4">R1</text>
<text x="151.8" y="149.4">R2</text>
<text x="145.6" y="151.7">0.1</text>
<text x="152" y="151.7">0.1</text>
<text x="14.7" y="176.5">GND</text>
</g>
<g font-size="1.8">
<text x="129.5" y="32.8">SW1B</text>
<text x="129.5" y="35.3">SW2B</text>
<text x="165.1" y="35.3">SW2R</text>
<text x="165.1" y="32.8">SW1R</text>
<text x="31.7" y="37.8">SW1B</text>
<text x="49.5" y="37.8">SW2B</text>
<text x="67.3" y="37.8">SW3B</text>
<text x="85.1" y="37.8">SW4B</text>
<text x="102.9" y="37.8">SW5B</text>
<text x="129.5" y="40.4">SW4B</text>
<text x="129.5" y="37.8">SW3B</text>
<text x="165.1" y="37.8">SW3R</text>
<text x="165.1" y="40.4">SW4R</text>
<text x="196.8" y="37.8">SW1R</text>
<text x="205.7" y="37.8">SW2R</text>
<text x="214.6" y="37.8">SW3R</text>
<text x="223.5" y="37.8">SW4R</text>
<text x="232.4" y="37.8">SW5R</text>
<text x="129.5" y="42.9">SW5B</text>
<text x="165.1" y="42.9">SW5R</text>
<text x="47.8" y="89.9">3 D+</text>
<text x="87.6" y="84.8">+5VFAR</text>
<text x="107.9" y="84.8">+5VNEAR</text>
<text x="47.8" y="92.5">2 D-</text>
<text x="63.5" y="109">SW3R</text>
<text x="63.7" y="111.5">SENB</text>
<text x="129.5" y="111.5">SENA</text>
<text x="63.5" y="116.6">SW5R</text>
<text x="63.5" y="114">SW4R</text>
<text x="129.5" y="114">SW2R</text>
<text x="143.5" y="115.3">SENA</text>
<text x="149.9" y="117.9">SENB</text>
<text x="129.5" y="124.2">INA2</text>
<text x="144.8" y="122.9">ENB</text>
<text x="144.8" y="120.4">ENA</text>
<text x="58.4" y="131.8">TDO</text>
<text x="58.4" y="129.3">TCK</text>
<text x="58.4" y="126.7">TMS</text>
<text x="64.8" y="129.3">TMS</text>
<text x="64.8" y="126.7">TDO</text>
<text x="64.9" y="131.8">TCK</text>
<text x="129.5" y="131.8">INA1</text>
<text x="129.5" y="129.3">ENA</text>
<text x="144.8" y="128">INA1</text>
<text x="144.8" y="130.6">INA2</text>
<text x="195.6" y="128">OUTA1</text>
<text x="195.6" y="130.6">OUTA2</text>
<text x="58.4" y="134.4">TDI</text>
<text x="65.7" y="134.4">TDI</text>
<text x="129.5" y="134.4">SW1R</text>
<text x="129.5" y="136.9">INB2</text>
<text x="144.8" y="133.1">INB1</text>
<text x="144.8" y="135.6">INB2</text>
<text x="195.6" y="133.1">OUTB1</text>
<text x="195.6" y="135.6">OUTB2</text>
<text x="129.5" y="142">INB1</text>
<text x="129.5" y="139.4">ENB</text>
<text x="100.1" y="154.7" transform="rotate(-90 100.1 154.7)">D+ 6</text>
<text x="102.6" y="154.3" transform="rotate(-90 102.6 154.3)">D- 5</text>
</g>
<g font-size="1.8" fill="#0000c2">
<text x="17.8" y="61.2">Connect B side of an external closed switch up or down (not both!) with a solder bridge.</text>
<text x="17.8" y="63.2">Selection should be opposite of R side.</text>
<text x="185.4" y="61.2">Pull R side of an external open switch up or down (not both!) with resistor.</text>
<text x="185.4" y="63.2">Selection should be opposite of B side.</text>
</g>
<g font-size="1.4" fill="#840000">
<text x="136.8" y="32.8">1</text>
<text x="136.8" y="35.3">3</text>
<text x="162.2" y="32.8">2</text>
<text x="162.2" y="35.3">4</text>
<text x="136.8" y="37.8">5</text>
<text x="136.8" y="40.4">7</text>
<text x="162.2" y="37.8">6</text>
<text x="162.2" y="40.4">8</text>
<text x="136.8" y="42.9">9</text>
<text x="161.8" y="42.9">10</text>
<text x="180.8" y="110.2">12</text>
<text x="181.2" y="112.8">6</text>
<text x="155.4" y="117.9">19</text>
<text x="155.8" y="115.3">2</text>
<text x="155.4" y="122.9">14</text>
<text x="155.8" y="120.4">8</text>
<text x="23.7" y="126.7">1</text>
<text x="23.7" y="129.3">3</text>
<text x="23.7" y="131.8">5</text>
<text x="49.1" y="126.7">2</text>
<text x="49.1" y="129.3">4</text>
<text x="49.1" y="131.8">6</text>
<text x="155.8" y="128">7</text>
<text x="155.8" y="130.6">9</text>
<text x="181.2" y="128">4</text>
<text x="181.2" y="130.6">5</text>
<text x="23.7" y="134.4">7</text>
<text x="23.7" y="136.9">9</text>
<text x="48.7" y="136.9">10</text>
<text x="49.1" y="134.4">8</text>
<text x="155.4" y="133.1">13</text>
<text x="155.4" y="135.6">15</text>
<text x="180.8" y="133.1">16</text>
<text x="180.8" y="135.6">17</text>
<text x="180.8" y="143.3">211</text>
<text x="180.8" y="140.7">21</text>
<text x="181.6" y="140.7">2</text>
</g>
<g font-size="1.4" fill="#008484">
<text x="140.7" y="33.5">1</text>
<text x="158.2" y="33.5">2</text>
<text x="140.7" y="36.1">3</text>
<text x="140.7" y="38.6">5</text>
<text x="140.7" y="41.1">7</text>
<text x="158.2" y="36.1">4</text>
<text x="158.2" y="38.6">6</text>
<text x="158.2" y="41.1">8</text>
<text x="140.7" y="43.7">9</text>
<text x="157.4" y="43.7">10</text>
<text x="175.2" y="111">VSS</text>
<text x="176.2" y="113.5">VS</text>
<text x="159.8" y="116.1">SENA</text>
<text x="159.8" y="118.6">SENB</text>
<text x="159.8" y="121.2">ENA</text>
<text x="159.8" y="123.7">ENB</text>
<text x="27.7" y="127.5">1</text>
<text x="27.7" y="130">3</text>
<text x="45.2" y="127.5">2</text>
<text x="45.2" y="130">4</text>
<text x="159.8" y="128.8">IN1</text>
<text x="159.8" y="131.3">IN2</text>
<text x="174.3" y="128.8">OUT1</text>
<text x="174.3" y="131.3">OUT2</text>
<text x="27.7" y="132.6">5</text>
<text x="27.7" y="135.1">7</text>
<text x="27.7" y="137.7">9</text>
<text x="44.4" y="137.7">10</text>
<text x="45.2" y="132.6">6</text>
<text x="45.2" y="135.1">8</text>
<text x="159.8" y="133.9">IN3</text>
<text x="159.8" y="136.4">IN4</text>
<text x="174.3" y="133.9">OUT3</text>
<text x="174.3" y="136.4">OUT4</text>
<text x="175.1" y="141.5">PAD</text>
<text x="174.9" y="144">GND</text>
</g>
</svg>
